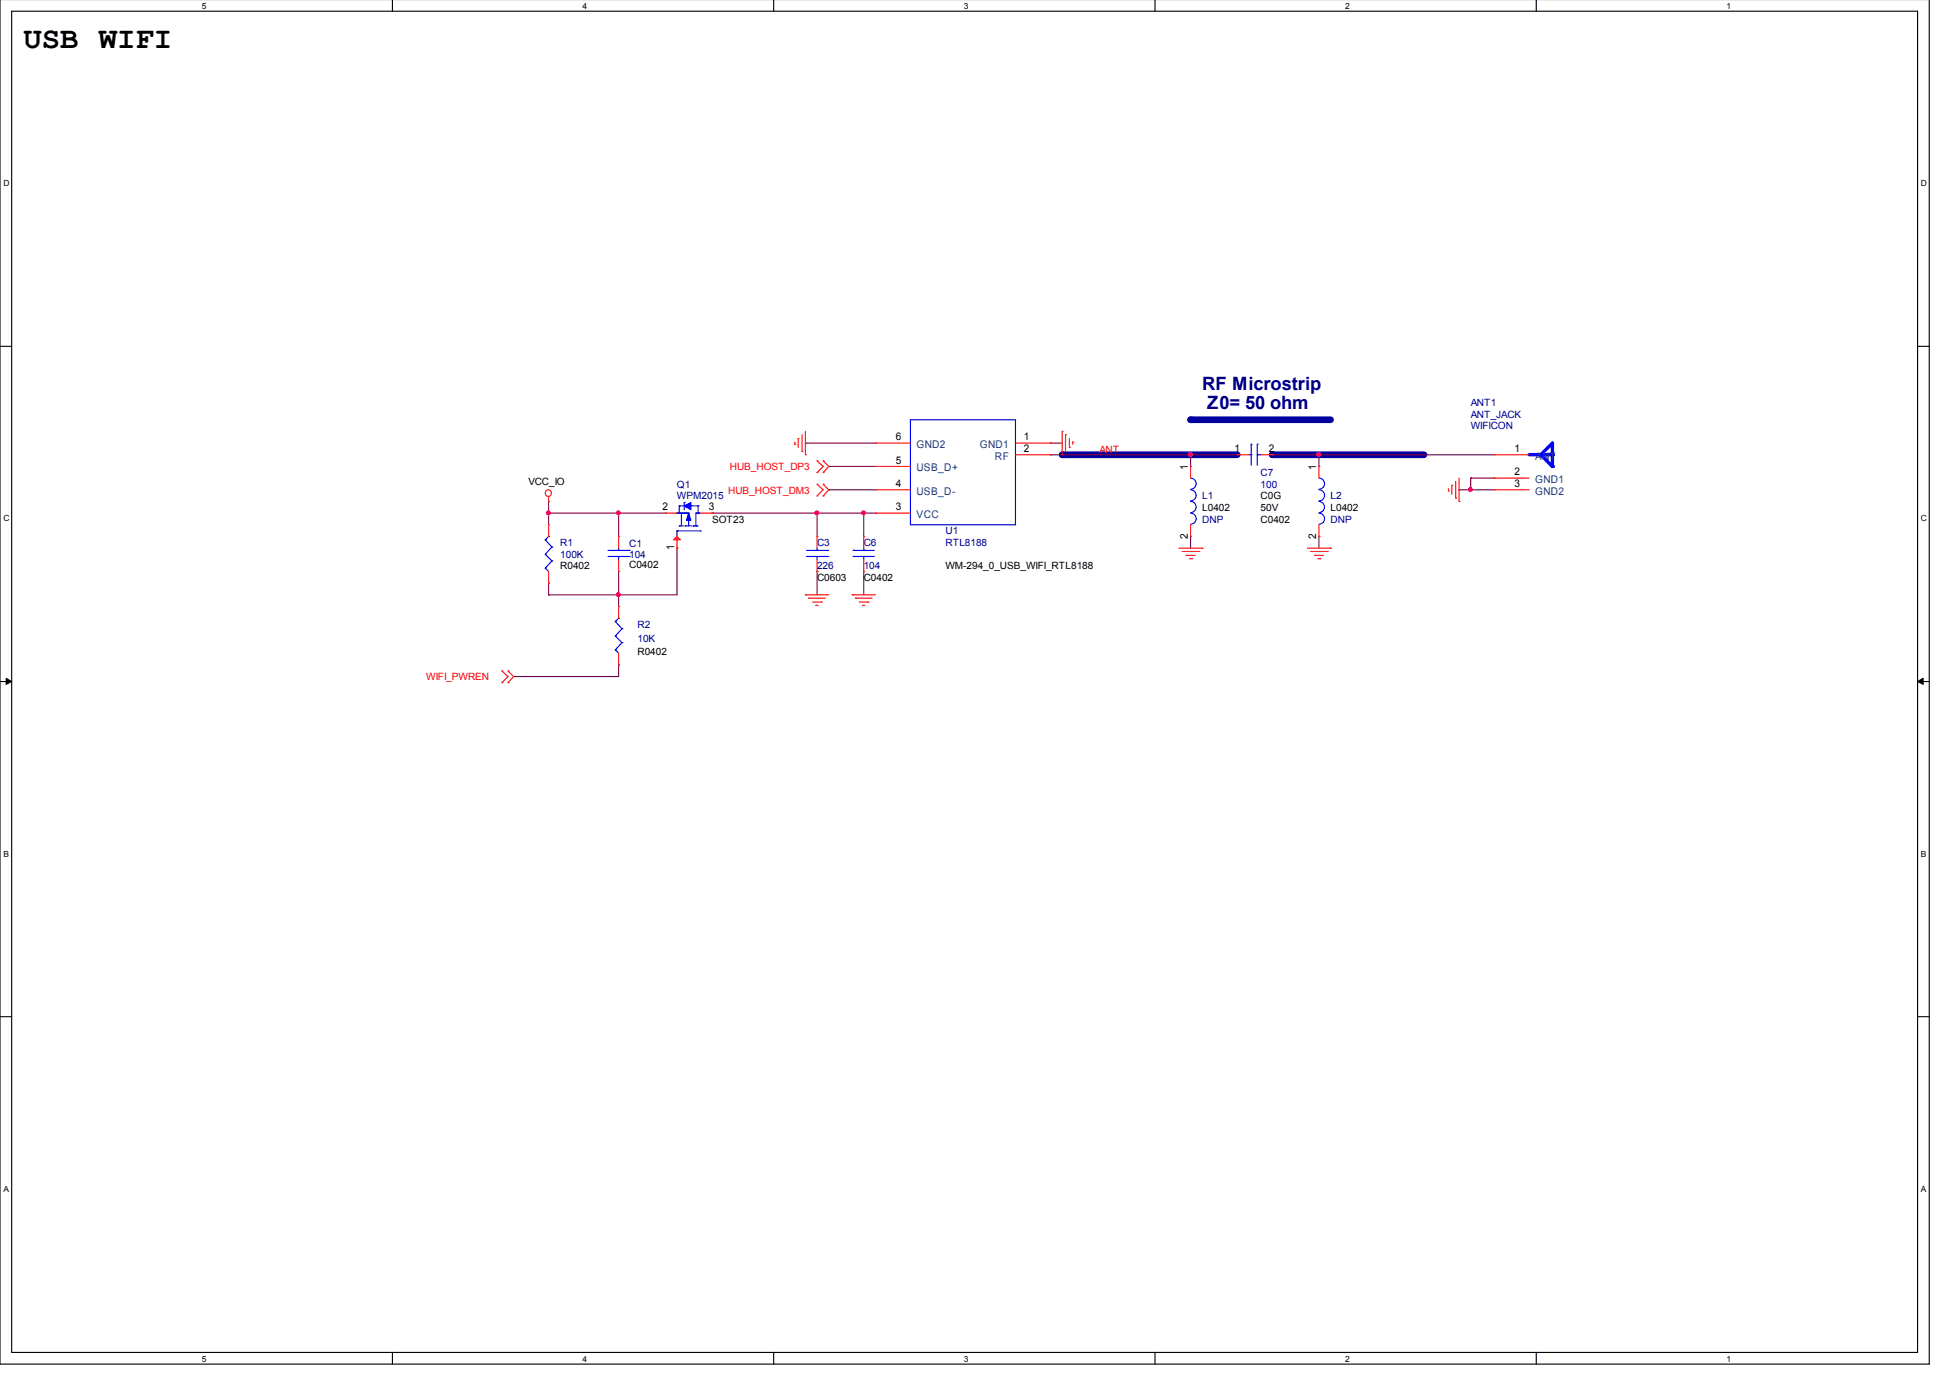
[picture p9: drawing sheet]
<svg xmlns="http://www.w3.org/2000/svg" width="297mm" height="210mm" viewBox="0 0 297 210" stroke-linecap="round" stroke-linejoin="round" font-family="sans-serif">
<path d="M0 -.1v207.9h293.9v-207.9M1.8 1.7h290.3v204.3h-290.3z" fill="none" stroke="#000" stroke-width=".17"/>
<g fill="#fff">
<path d="M30.7 .2h.6v1.3h-.6z"/>
<path d="M30.7 206.3h.6v1.3h-.6z"/>
</g>
<path d="M59.8 -.1v1.8M59.8 206v1.8" fill="none" stroke="#000" stroke-width=".17"/>
<g fill="#fff">
<path d="M88.7 .2h.6v1.3h-.6z"/>
<path d="M88.7 206.3h.6v1.3h-.6z"/>
</g>
<path d="M117.9 -.1v1.8M117.9 206v1.8" fill="none" stroke="#000" stroke-width=".17"/>
<g fill="#fff">
<path d="M146.8 .2h.6v1.3h-.6z"/>
<path d="M146.8 206.3h.6v1.3h-.6z"/>
</g>
<path d="M175.9 -.1v1.8M175.9 206v1.8" fill="none" stroke="#000" stroke-width=".17"/>
<g fill="#fff">
<path d="M204.9 .2h.6v1.3h-.6z"/>
<path d="M204.9 206.3h.6v1.3h-.6z"/>
</g>
<path d="M234 -.1v1.8M234 206v1.8" fill="none" stroke="#000" stroke-width=".17"/>
<g fill="#fff">
<path d="M263 .2h.6v1.3h-.6z"/>
<path d="M263 206.3h.6v1.3h-.6z"/>
<path d="M.5 27.2h.9v1.3h-.9z"/>
<path d="M292.6 27.2h.9v1.3h-.9z"/>
<path d="M.5 78.2h.9v1.4h-.9z"/>
<path d="M292.6 78.2h.9v1.4h-.9z"/>
</g>
<path d="M0 52.8h1.8M292.1 52.8h1.8" fill="none" stroke="#000" stroke-width=".17"/>
<g fill="#fff">
<path d="M.5 129.3h.8v1.4h-.8z"/>
<path d="M292.6 129.3h.8v1.4h-.8z"/>
</g>
<path d="M0 103.8h1.8M292.1 103.8h1.8" fill="none" stroke="#000" stroke-width=".17"/>
<path d="M.9 103.3l.9 .5-.9 .4zM292.1 103.8l.8-.5v.9z" fill="#000" stroke="#000" stroke-width=".15"/>
<g fill="#fff">
<path d="M.5 180.4h.7v1.3h-.7z"/>
<path d="M292.6 180.4h.7v1.3h-.7z"/>
</g>
<path d="M0 154.9h1.8M292.1 154.9h1.8" fill="none" stroke="#000" stroke-width=".17"/>
<path d="M181.4 63.9h21.3" fill="none" stroke="#0000a0" stroke-width="1"/>
<circle cx="181.4" cy="63.9" r=".51" fill="#0000a0"/>
<path d="M193.8 69.3h23.1" fill="none" stroke="#0000a0" stroke-width="1"/>
<circle cx="193.8" cy="69.3" r=".51" fill="#0000a0"/>
<path d="M161.8 69.3h26.7" fill="none" stroke="#0000a0" stroke-width="1"/>
<circle cx="161.8" cy="69.3" r=".51" fill="#0000a0"/>
<g fill="none" stroke="#800040" stroke-width=".17">
<path d="M83.6 78.2h17.7M83.6 78.2h.1M83.6 76.4h.1M83.6 76.4v3.5M94.2 78.2h.1M94.2 78.2v3.5M108.5 78.2h24.8M108.5 78.2h.1M122.7 67.5h10.6M122.7 67.5h.1M124.5 78.2h.1M124.5 78.2v3.5"/>
<path d="M126.2 71h.1M126.2 74.6h.1M126.2 74.6h7.1M126.2 71h7.1M131.6 78.2h.1M131.6 78.2v3.5M160 67.5h.1M160 69.3h.1M160 67.5h1.8M160 69.3h28.5M181.4 69.3h.1M181.4 69.3v1.7"/>
<path d="M193.8 69.3h.1M193.8 69.3h33.8M200.9 69.3h.1M200.9 69.3v1.7M222.2 74.6h5.4M222.2 74.6h.1M224 72.8h.1M224 74.6h.1M224 72.8v1.8M224 72.8h3.6M83.6 90.6h.1M83.6 88.8h.1"/>
<path d="M83.6 88.8v1.8M94.2 90.6h.1M94.2 87.1h.1M94.2 87.1v5.3M103.1 83.5h.1M103.1 83.5v7.1h-19.5M124.5 87.1h.1M124.5 87.1v3.5M131.6 87.1h.1M131.6 87.1v3.5M181.4 81.7h.1M181.4 81.7v1.8"/>
<path d="M200.9 81.7h.1M200.9 81.7v1.8M78.2 103.1h.1M94.2 101.3h.1M94.2 101.3v1.8h-16"/>
</g>
<g fill="#f0f" stroke="#f0f" stroke-width=".17">
<circle cx="131.5" cy="78.1" r=".3"/>
<circle cx="124.4" cy="78.1" r=".3"/>
<circle cx="94.2" cy="90.6" r=".3"/>
<circle cx="224" cy="74.6" r=".3"/>
<circle cx="200.9" cy="69.2" r=".3"/>
<circle cx="181.3" cy="69.2" r=".3"/>
<circle cx="94.2" cy="78.1" r=".3"/>
<circle cx="83.5" cy="78.1" r=".3"/>
</g>
<g fill="none" stroke="#f00" stroke-width=".17">
<path d="M83.6 76.4h.1M83.6 75.7v.7M121.1 67.7h.1M121.1 67.3v.4M121.6 66.8h.1M121.6 66.8v1.4M122.2 68.8h.1M122.2 66.2v2.6M122.7 69.3h.1M122.7 65.7v3.6M124.5 72h.1M124.5 70.2h.1"/>
<path d="M124.5 75.5h.1M124.5 73.8h.1M124.5 70.2l.9 .8-.9 1M124.5 73.8l.9 .8-.9 .9M125.4 70.2l.8 .8-.8 1M125.4 73.8l.8 .8-.8 .9M125.4 70.2h.1M125.4 72h.1M125.4 73.8h.1M125.4 75.5h.1M133.3 67.5h5.4M133.3 71h5.4"/>
<path d="M133.3 74.6h5.4M133.3 78.2h5.4M133.3 67.5h.1M133.3 71h.1M133.3 74.6h.1M133.3 78.2h.1M154.7 67.5h5.3M154.7 69.3h5.3M160 69.3h.1M160 67.5h.1M161.8 65.7h.1M161.8 65.7v3.6"/>
<path d="M162.3 66.2h.1M162.3 66.2v2.6M162.9 68.2h.1M162.9 66.8v1.4M163.4 67.3h.1M163.4 67.3v.4M220.6 74.8h.1M220.6 74.4v.4M221.1 73.9h.1M221.1 73.9v1.4M221.7 75.9h.1M221.7 73.3v2.6"/>
<path d="M222.2 76.4h.1M222.2 72.8v3.6M94.2 81.7h.1M94.2 87.1h.1M94.2 81.7v1.8M94.2 85.3v1.8M122.7 90.6h3.5M122.7 90.6h.1M123.2 91.1h2.5M123.2 91.1h.1M123.8 91.7h1.3M124.3 92.2h.3"/>
<path d="M124.3 92.2h.1M125.1 91.7h.1M129.8 90.6h3.5M129.8 90.6h.1M130.3 91.1h.1M130.3 91.1h2.5M130.9 91.7h1.3M131.4 92.2h.3M131.4 92.2h.1M132.2 91.7h.1M179.6 83.5h3.5M180.1 84h2.5"/>
<path d="M180.7 84.6h.1M180.7 84.6h1.3M181.2 85.1h.3M181.5 85.1h.1M182.6 84h.1M183.1 83.5h.1M199.1 83.5h3.6M199.6 84h2.6M200.2 84.6h.1M200.2 84.6h1.4M200.7 85.1h.4M201.1 85.1h.1"/>
<path d="M202.2 84h.1M202.7 83.5h.1M76.5 102.2l.9 .9-.9 .9M76.5 104h.1M76.5 102.2h.1M77.4 102.2l.8 .9-.8 .9M77.4 102.2h.1M77.4 104h.1"/>
<circle cx="83.5" cy="75.1" r=".49"/>
</g>
<path d="M138.7 63.9h16v16h-16zM92.6 84.8h3.2M92.6 83.8h3.2M94.2 83.8h.1M94.2 84.8h.1M94.2 83.5v.3M94.2 84.8v.5M95.8 84.8h.1M95.8 83.8h.1" fill="none" stroke="#00f" stroke-width=".17"/>
<path d="M232.9 69.3h3.6" fill="none" stroke="#00f" stroke-width=".51"/>
<circle cx="236.5" cy="69.3" r=".25" fill="#00f"/>
<path d="M236.5 67.5v3.5" fill="none" stroke="#00f" stroke-width=".51"/>
<circle cx="236.5" cy="71" r=".25" fill="#00f"/>
<path d="M234.7 69.3l1.8 1.7" fill="none" stroke="#00f" stroke-width=".51"/>
<circle cx="234.7" cy="69.3" r=".25" fill="#00f"/>
<path d="M236.5 67.5l-1.8 1.8" fill="none" stroke="#00f" stroke-width=".51"/>
<circle cx="234.7" cy="69.3" r=".25" fill="#00f"/>
<g fill="none" stroke="#f00" stroke-width=".17">
<path d="M83.6 79.9h.1M83.6 79.9v1.8M101.3 78.2h.1M101.3 78.2h1.8M106.7 78.2h1.8M108.5 78.2h.1M181.4 71h.1M181.4 71v1.8M181.4 79.9v1.8M188.5 69.3h.1M188.5 69.3h1.7M192 69.3h1.8"/>
<path d="M193.8 69.3h.1M200.9 71h.1M200.9 71v1.8M200.9 79.9v1.8M227.6 69.3h5.3M227.6 72.8h5.3M227.6 74.6h5.3M227.6 69.3h.1M227.6 72.8h.1M227.6 74.6h.1M83.6 88.8h.1M83.6 87.1v1.7"/>
<path d="M94.2 92.4h.1M94.2 92.4v1.8M94.2 99.5v1.8M103.1 83.5h.1M103.1 81.7v1.8M124.5 81.7h.1M124.5 87.1h.1M124.5 81.7v1.8M124.5 85.3v1.8M131.6 81.7h.1M131.6 87.1h.1M131.6 81.7v1.8"/>
<path d="M131.6 85.3v1.8M181.4 81.7h.1M200.9 81.7h.1M94.2 101.3h.1"/>
</g>
<g fill="none" stroke="#00f" stroke-width=".17">
<path d="M103.1 78.2h1.8M103.1 78.2h.1M103.5 77.1h.1M103.5 78.2h.1M103.5 77.1v1.1M103.5 77.1h.7M103.8 78.2h.1M103.8 78.2v1.9M104.2 76.6h.1M104.2 76.6v1.1M104.9 78.2h.1M104.9 79.1h.1"/>
<path d="M104.9 78.2v.6M104.9 79.1v1M105.2 77.1h1.1M105.2 77.1h.1M106 78.2h.7M106 78.2h.1M106 78.2v1.9M106.3 78.2h.1M106.3 77.1h.1M106.3 77.1v1.1M181.4 72.8a.85 .85 0 0 1 .8 .9 .85 .85 0 0 1-.8 .8M181.4 74.6a.85 .85 0 0 1 .8 .9 .85 .85 0 0 1-.8 .8"/>
<path d="M181.4 76.4a.85 .85 0 0 1 .8 .8 .85 .85 0 0 1-.8 .9M181.4 78.2a.85 .85 0 0 1 .8 .8 .85 .85 0 0 1-.8 .9M190.2 69.3h.4M190.6 69.3h.1M190.6 67.7h.1M190.6 67.7v3.2M191.5 67.7h.1M191.5 69.3h.1M191.5 67.7v3.2M191.5 69.3h.5M200.9 72.8a.85 .85 0 0 1 .9 .9 .85 .85 0 0 1-.9 .8M200.9 74.6a.85 .85 0 0 1 .9 .9 .85 .85 0 0 1-.9 .8"/>
<path d="M200.9 76.4a.85 .85 0 0 1 .9 .8 .85 .85 0 0 1-.9 .9M200.9 78.2a.85 .85 0 0 1 .9 .8 .85 .85 0 0 1-.9 .9M83.1 86.5h.1M83.1 84.4h.1M83.1 82.2h.1M83.1 86.5l.5 .6M83.1 84.4l1 1M83.1 82.2l1 1.1M83.6 81.7l-.5 .5M83.6 81.7h.1M84.1 85.4l-1 1.1M84.1 83.3l-1 1.1"/>
<path d="M84.1 85.4h.1M84.1 83.3h.1M93.7 99h.1M93.7 96.9h.1M93.7 94.7h.1M93.7 99l.5 .5M93.7 96.9l1 1M93.7 94.7l1 1.1M94.2 94.2l-.5 .5M94.2 94.2h.1M94.7 97.9l-1 1.1M94.7 95.8l-1 1.1"/>
<path d="M94.7 97.9h.1M94.7 95.8h.1M103.1 80.9h.1M103.1 80.9v.8M103.1 80.9h3.6M103.5 80.1h.1M103.5 80.1h.7M104.4 80.1h1M104.4 80.1h.1M105.6 80.1h.1M105.6 80.1h.7M106 80.1h.1"/>
<path d="M106.7 80.9h.1M122.9 84.8h3.2M122.9 83.8h3.2M124.5 83.8h.1M124.5 84.8h.1M124.5 83.5v.3M124.5 84.8v.5M126.1 84.8h.1M126.1 83.8h.1M130 84.8h3.2M130 83.8h3.2M130 84.8h.1"/>
<path d="M130 83.8h.1M131.6 83.8h.1M131.6 84.8h.1M131.6 83.5v.3M131.6 84.8v.5"/>
</g>
<g fill="#00f" stroke="#00f" stroke-width=".17">
<path d="M104.9 78.2l.3 1.1h-.6z"/>
<path d="M104.2 77.1l1-.5v1.1z"/>
</g>
<path d="M102.6 82.2l.5-.5 .5 .5z" fill="#f00" stroke="#f00" stroke-width=".17"/>
<g fill="#f0f" stroke="#f0f" stroke-width=".17">
<circle cx="131.5" cy="78.1" r=".3"/>
<circle cx="124.4" cy="78.1" r=".3"/>
<circle cx="94.2" cy="90.6" r=".3"/>
<circle cx="224" cy="74.6" r=".3"/>
<circle cx="200.9" cy="69.2" r=".3"/>
<circle cx="181.3" cy="69.2" r=".3"/>
<circle cx="94.2" cy="78.1" r=".3"/>
<circle cx="83.5" cy="78.1" r=".3"/>
</g>
<text font-size="4.7" x="3.6" y="7.3">USB WIFI</text>
<g font-size="2.8" fill="#000080">
<text x="183.1" y="59.5">RF Microstrip</text>
<text x="183.9" y="62.3">Z0= 50 ohm</text>
</g>
<g font-size="1.6">
<text x="136.5" y="67.1">6</text>
<text x="136.5" y="70.6">5</text>
<text x="156" y="67.1">1</text>
<text x="156" y="68.8">2</text>
<text x="180.9" y="71.6" transform="rotate(-90 180.9 71.6)">1</text>
<text x="188" y="68.8">1</text>
<text x="193.3" y="68.8">2</text>
<text x="200.5" y="71.6" transform="rotate(-90 200.5 71.6)">1</text>
<text x="230.7" y="68.8">1</text>
<text x="100.9" y="77.7">2</text>
<text x="107.9" y="77.7">3</text>
<text x="136.5" y="74.2">4</text>
<text x="136.5" y="77.7">3</text>
<text x="230.7" y="72.4">2</text>
<text x="230.7" y="74.2">3</text>
<text x="102.7" y="83.8" transform="rotate(-90 102.7 83.8)">1</text>
<text x="180.9" y="82.1" transform="rotate(-90 180.9 82.1)">2</text>
<text x="200.5" y="82.1" transform="rotate(-90 200.5 82.1)">2</text>
</g>
<g font-size="1.6" fill="#004080">
<text x="139.6" y="68.3">GND2</text>
<text x="139.6" y="71.8">USB_D+</text>
<text x="149.3" y="68.3">GND1</text>
<text x="151.6" y="70">RF</text>
<text x="233.8" y="70">ANT</text>
<text x="139.6" y="75.4">USB_D-</text>
<text x="233.8" y="73.6">GND1</text>
<text x="233.8" y="75.4">GND2</text>
<text x="139.6" y="78.9">VCC</text>
</g>
<g font-size="1.5" fill="#000080">
<text x="224" y="61.8">ANT1</text>
<text x="224" y="63.6">ANT_JACK</text>
<text x="224" y="65.4">WIFICON</text>
<text x="103.1" y="74.3">Q1</text>
<text x="103.1" y="76">WPM2015</text>
<text x="183.1" y="76">L1</text>
<text x="192" y="72.5">C7</text>
<text x="192" y="74.3">100</text>
<text x="202.7" y="76">L2</text>
<text x="85.3" y="83.2">R1</text>
<text x="95.8" y="83.3">C1</text>
<text x="124.5" y="83.2">C3</text>
<text x="131.6" y="83.2">C6</text>
<text x="144" y="81.4">U1</text>
<text x="144" y="83.2">RTL8188</text>
<text x="183.1" y="79.6">DNP</text>
<text x="202.7" y="79.6">DNP</text>
<text x="85.3" y="84.9">100K</text>
<text x="95.8" y="84.9">104</text>
<text x="124.5" y="86.7">226</text>
<text x="131.6" y="86.7">104</text>
<text x="97.1" y="95.6">R2</text>
<text x="97.1" y="97.7">10K</text>
</g>
<g font-size="1.5" fill="#f00">
<text x="111.2" y="71.6">HUB_HOST_DP3</text>
<text x="167.5" y="68.9">ANT</text>
<text x="110.9" y="75.2">HUB_HOST_DM3</text>
<text x="64.9" y="103.6">WIFI_PWREN</text>
</g>
<g font-size="1.5">
<text x="80.5" y="73.9">VCC_IO</text>
<text x="183.1" y="77.8">L0402</text>
<text x="192" y="76">C0G</text>
<text x="192" y="77.8">50V</text>
<text x="202.7" y="77.8">L0402</text>
<text x="108.5" y="79.6">SOT23</text>
<text x="192" y="79.6">C0402</text>
<text x="85.3" y="86.7">R0402</text>
<text x="95.8" y="86.5">C0402</text>
<text x="124.5" y="88.5">C0603</text>
<text x="131.6" y="88.5">C0402</text>
<text x="144" y="86.7">WM-294_0_USB_WIFI_RTL8188</text>
<text x="97.1" y="99.8">R0402</text>
</g>
<g font-size="1.3">
<text x="30.7" y="1.4">5</text>
<text x="88.7" y="1.4">4</text>
<text x="146.8" y="1.4">3</text>
<text x="204.9" y="1.4">2</text>
<text x="263" y="1.4">1</text>
<text x=".5" y="28.4">D</text>
<text x="292.6" y="28.4">D</text>
<text x=".5" y="79.4">C</text>
<text x="292.6" y="79.4">C</text>
<text x=".5" y="130.5">B</text>
<text x="292.6" y="130.5">B</text>
<text x=".5" y="181.5">A</text>
<text x="292.6" y="181.5">A</text>
<text x="30.7" y="207.4">5</text>
<text x="88.7" y="207.4">4</text>
<text x="146.8" y="207.4">3</text>
<text x="204.9" y="207.4">2</text>
<text x="263" y="207.4">1</text>
</g>
</svg>
